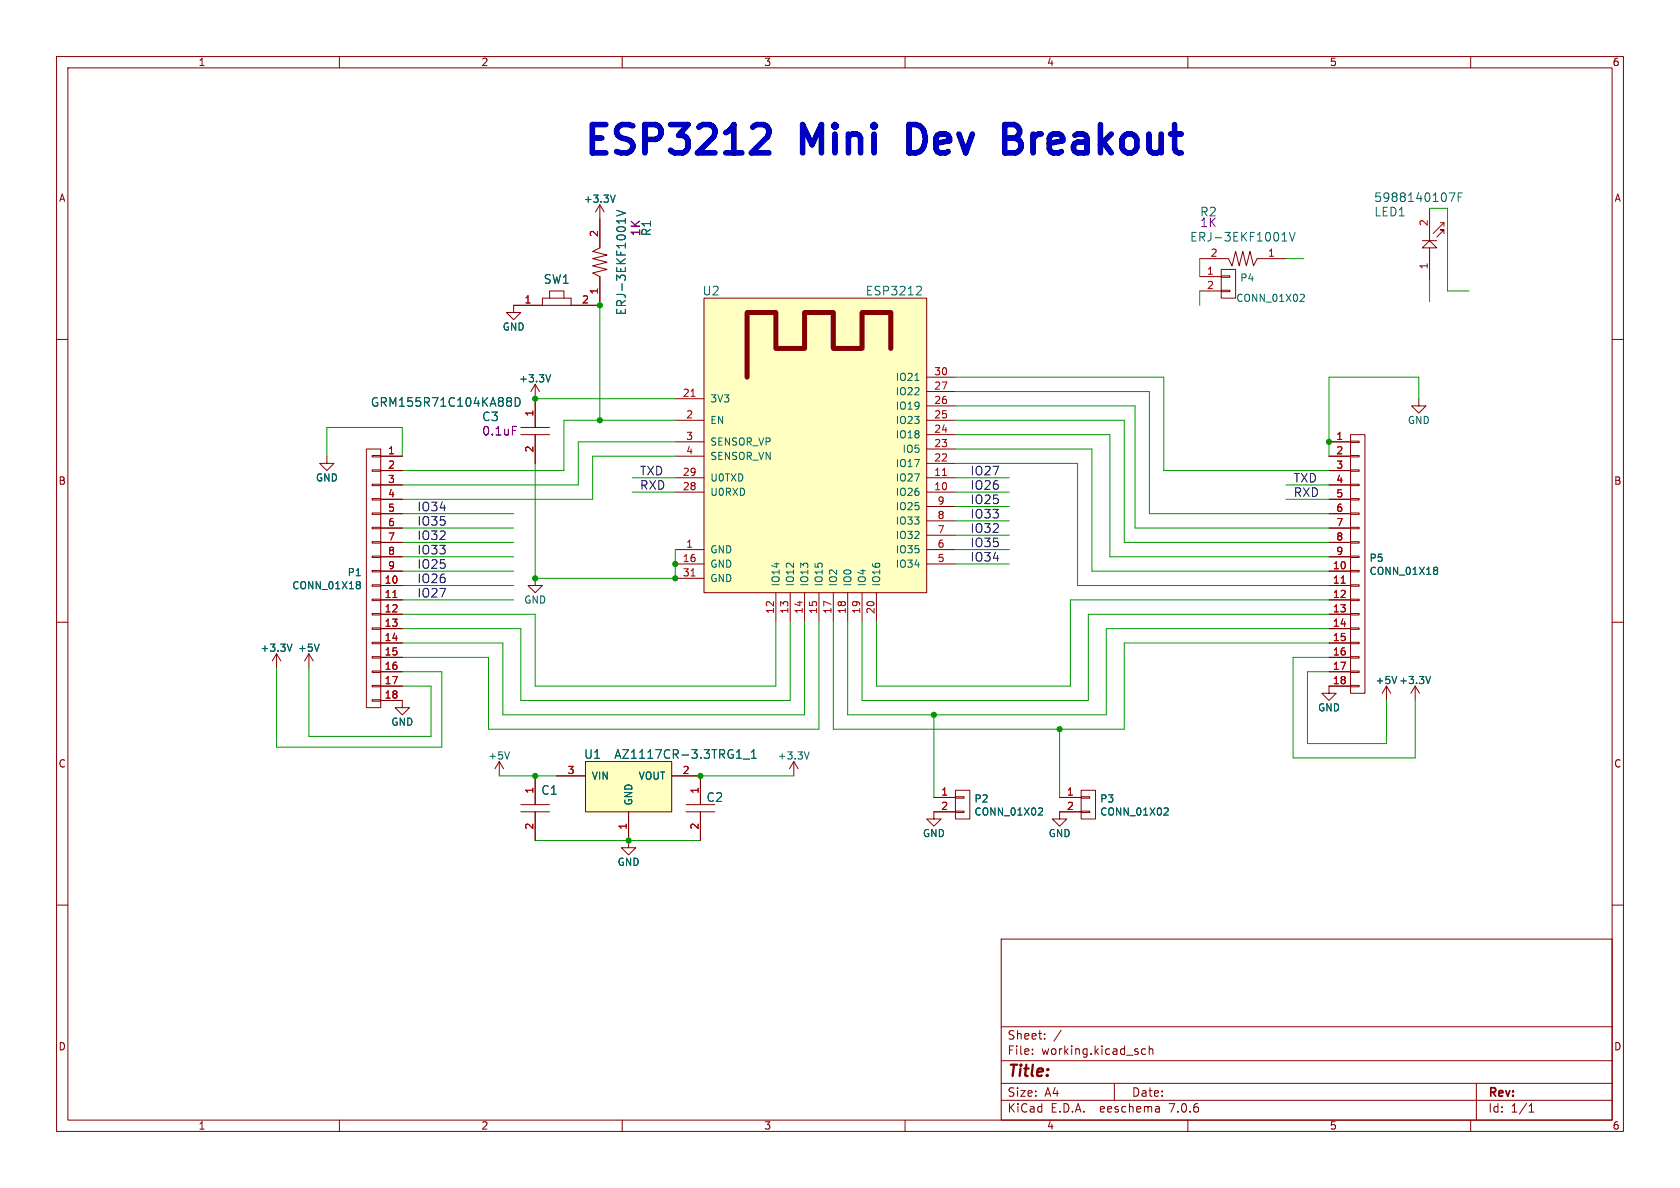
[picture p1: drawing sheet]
<svg xmlns="http://www.w3.org/2000/svg" width="297mm" height="210mm" viewBox="0 0 297 210" stroke-linecap="round" stroke-linejoin="round" font-family="sans-serif">
<g fill="none" stroke="#840000" stroke-width=".18">
<path d="M10 10h277v190h-277zM12 12h273v186h-273zM60 10v2M110 10v2M160 10v2M210 10v2M260 10v2M106 36.2v7.6l-1.2 .7 2.5 .6-2.5 .6 2.5 .7-2.5 .6 2.5 .6-2.5 .7 1.2 .6v5.1h-5M106 36.2l-.7 1.3M106 36.2l.8 1.3M252.7 36.8v5.7M254.6 39.4h.7"/>
<path d="M255.3 39.4l-1.9 1.9M255.3 39.4v.6M10 60h2M95.9 52.7h5.1v1.3h-5.1zM95.9 54h-5.1v1.2h1.3l-1.3 1.3-1.3-1.3h1.3M97.2 52.7v-1.3h2.5v1.3M124.5 52.7h39.3v52.1h-39.3zM212.1 45.7h5.1l.6 1.3 .6-2.5 .7 2.5 .6-2.5 .6 2.5 .7-2.5 .6 2.5 .6-1.3h5.1M212.1 48.9h3.8M212.1 51.4h3.8M215.9 51.3h1.5v.3h-1.5zM215.9 48.8h1.5v.2h-1.5z"/>
<path d="M215.9 47.6h2.5v5.1h-2.5zM251.5 42.5h2.5M252.7 42.5l1.3 1.3h-2.5zM252.7 43.8v5.7M255.3 41.3v-.7h-.7h.7l-1.3 1.3M285 60h2M64.8 79.4h2.5v45.7h-2.5zM92.1 75.6h5.1M92.1 76.8h5.1M94.6 67.9v7.7M94.6 76.8v5.1M94.6 67.9l-.7 1.3"/>
<path d="M94.6 67.9l.8 1.3M119.4 78.1h5.1M119.4 74.3h5.1M119.4 70.5h5.1M163.8 76.8h5.1M163.8 74.3h5.1M163.8 79.4h5.1M163.8 71.8h5.1M163.8 69.2h5.1M163.8 66.7h5.1M234.9 78.1h3.9M238.8 78h1.5v.2h-1.5z"/>
<path d="M238.8 76.8h2.5v45.8h-2.5zM250.8 70.5v1.3h1.3l-1.3 1.2-1.2-1.2h1.2M57.8 80.6v1.3h1.3l-1.3 1.3-1.3-1.3h1.3M65.8 98.3h1.5v.3h-1.5zM65.8 95.8h1.5v.2h-1.5zM65.8 93.2h1.5v.3h-1.5zM65.8 90.7h1.5v.2h-1.5zM65.8 88.1h1.5v.3h-1.5zM65.8 85.6h1.5v.3h-1.5zM65.8 83.1h1.5v.2h-1.5zM65.8 80.5h1.5v.3h-1.5zM67.3 80.6h3.8"/>
<path d="M67.3 83.2h3.8M67.3 85.7h3.8M67.3 88.3h3.8M67.3 90.8h3.8M67.3 93.3h3.8M67.3 95.9h3.8M67.3 98.4h3.8M119.4 80.6h5.1M119.4 97.2h5.1M119.4 87h5.1M119.4 84.5h5.1M119.4 99.7h5.1"/>
<path d="M163.8 97.2h5.1M163.8 87h5.1M163.8 84.5h5.1M163.8 99.7h5.1M163.8 81.9h5.1M163.8 94.6h5.1M163.8 92.1h5.1M163.8 89.5h5.1M234.9 80.6h3.9M234.9 83.2h3.9M234.9 85.7h3.9M234.9 88.3h3.9"/>
<path d="M234.9 90.8h3.9M234.9 93.3h3.9M234.9 95.9h3.9M234.9 98.4h3.9M238.8 98.3h1.5v.3h-1.5zM238.8 95.8h1.5v.2h-1.5zM238.8 93.2h1.5v.3h-1.5zM238.8 90.7h1.5v.2h-1.5zM238.8 88.1h1.5v.3h-1.5zM238.8 85.6h1.5v.3h-1.5zM238.8 83.1h1.5v.2h-1.5zM238.8 80.5h1.5v.3h-1.5z"/>
<path d="M10 110h2M48.9 115.6l-.8 1.2M48.9 115.6v2.5M48.9 115.6l.8 1.2M54.6 115.6l-.8 1.2M54.6 115.6v2.5M54.6 115.6l.8 1.2M65.8 118.6h1.5v.3h-1.5zM65.8 116.1h1.5v.2h-1.5zM65.8 113.5h1.5v.3h-1.5zM65.8 111h1.5v.3h-1.5zM65.8 108.5h1.5v.2h-1.5z"/>
<path d="M65.8 105.9h1.5v.3h-1.5zM65.8 103.4h1.5v.2h-1.5zM65.8 100.8h1.5v.3h-1.5zM67.3 101h3.8M67.3 103.5h3.8M67.3 106h3.8M67.3 108.6h3.8M67.3 111.1h3.8M67.3 113.7h3.8M67.3 116.2h3.8M67.3 118.7h3.8M94.6 102.2v1.3h1.3l-1.3 1.3-1.3-1.3h1.3"/>
<path d="M119.4 102.2h5.1M137.2 104.8v5.1M139.7 104.8v5.1M142.2 104.8v5.1M144.8 104.8v5.1M147.3 104.8v5.1M149.9 104.8v5.1M152.4 104.8v5.1M154.9 104.8v5.1M234.9 101h3.9M234.9 103.5h3.9M234.9 106h3.9"/>
<path d="M234.9 108.6h3.9M234.9 111.1h3.9M234.9 113.7h3.9M234.9 116.2h3.9M234.9 118.7h3.9M238.8 118.6h1.5v.3h-1.5zM238.8 116.1h1.5v.2h-1.5zM238.8 113.5h1.5v.3h-1.5zM238.8 111h1.5v.3h-1.5zM238.8 108.5h1.5v.2h-1.5zM238.8 105.9h1.5v.3h-1.5zM238.8 103.4h1.5v.2h-1.5z"/>
<path d="M238.8 100.8h1.5v.3h-1.5zM285 110h2M65.8 123.7h1.5v.3h-1.5zM65.8 121.2h1.5v.2h-1.5zM67.3 123.8h3.8v1.3h1.3l-1.3 1.3-1.3-1.3h1.3M67.3 121.3h3.8M88.3 134.6l-.8 1.3M88.3 134.6v2.6M88.3 134.6l.7 1.3M94.6 137.2v5M98.4 137.2h5.1M103.5 134.6h15.2v8.9h-15.2z"/>
<path d="M118.7 137.2h5.1v5M140.3 134.6l-.7 1.3M140.3 134.6v2.6M140.3 134.6l.8 1.3M168.9 139.7h2.5v5.1h-2.5zM191.1 139.7h2.6v5.1h-2.6zM238.8 121.2h1.5v.2h-1.5zM238.8 121.3h-3.9v1.3h1.3l-1.3 1.2-1.2-1.2h1.2M245.1 121.3l-.8 1.3M245.1 121.3v2.5M245.1 121.3l.8 1.3M250.2 121.3l-.8 1.3"/>
<path d="M250.2 121.3v2.5M250.2 121.3l.8 1.3M10 160h2M92.1 142.2h5.1M92.1 143.5h5.1M94.6 143.5v5.1M111.1 143.5v6.4h1.3l-1.3 1.2-1.2-1.2h1.2M121.3 142.2h5.1M121.3 143.5h5.1M123.8 143.5v5.1M165.1 141h3.8M168.9 143.4h1.5v.2h-1.5z"/>
<path d="M168.9 140.8h1.5v.3h-1.5zM168.9 143.5h-3.8v1.3h1.3l-1.3 1.3-1.3-1.3h1.3M187.3 141h3.8M191.1 143.4h1.6v.2h-1.6zM191.1 140.8h1.6v.3h-1.6zM191.1 143.5h-3.8v1.3h1.3l-1.3 1.3-1.2-1.3h1.2M285 160h2M177 166h108v32h-108zM60 198v2M110 198v2M160 198v2M177 194.5h108"/>
<path d="M177 191.5h108M177 187.5h108M177 181.5h108M182.5 186.3v.1M182.5 185.5v.1M184.7 183.6v.1M184.7 182.8v.1M187.6 182.1l-1.3 2M197 191.5v3M202.5 185.5l-.4-.1-.3 .3v.4l.2 .2h.5M203.2 185.5l.2-.1 .3 .1 .1 .9M203.2 184.9v1.5"/>
<path d="M204.9 195.7l.1 .9M205 196.5l-.2 .1M205 196h-.2M210 198v2M260 198v2M261 191.5v6.5M270.3 196.6h.9M270.3 195.5l.4-.4v1.5"/>
</g>
<g fill="none" stroke="#006464" stroke-width=".18">
<path d="M108.8 34.5l-.5 1.3M109 37.2l1.6 .5-1.6 .5M110.6 38.6v.9M256.2 34.1h1l-.6 1.5M257.8 34.8h.5M258.5 34.1h-.7v1.5M162.3 50.6l.5 .1 .1 .3-.9 1.1h.9M226.6 42.6h.9M227.9 41.1l.5 1.5 .6-1.5M230 52l.5 .1 .1 .3-.8 .9h.8M90.3 70.4l.1 .2-.1 .3M90.3 71l.1 .2-.1 .5"/>
<path d="M91.1 70.3a.77 .77 0 0 1 .9 .8 .77 .77 0 0 1-.9 .7zM97.3 66.2l-.4 1.3M161.7 67.3h.8M51.6 113.9l-.4 1.2M56.4 113.9l-.4 1.2M63.2 102.8h.3l.2 .3-.2 .3M63.2 103.4h.3M63.5 103.4l.1 .1 .1 .3-.1 .2-.4 .1M252.9 119.6l-.4 1.2M253.7 100.3h.2l.3 .2-.3 .3M253.7 100.8h.2M253.9 100.8l.3 .3v.2l-.3 .2h-.2"/>
<path d="M90.1 132.9l-.4 1.3M130.2 134h.9M131.4 134.2h1.1M132.8 134h.9M132.8 133l.5-.5v1.5M143.1 132.9l-.5 1.3M183.8 142.8l.4 .1 .1 .3-.8 .9h.8M206 142.8l.4 .1 .1 .3-.8 .9h.8"/>
</g>
<g fill="#ffffc2" stroke="#ffffc2" stroke-width=".18">
<path d="M103.5 134.6h15.2v8.9h-15.2z"/>
<path d="M124.5 52.7h39.3v52.1h-39.3z"/>
</g>
<path d="M90.6 75.4h.7" fill="none" stroke="#840084" stroke-width=".18"/>
<path d="M122.2 70.1h.7M166.6 84h.7M69.5 105.6h.7M122.2 101.8h.7M237.1 103.1h.7" fill="none" stroke="#a90000" stroke-width=".18"/>
<path d="M157.5 61.6v-6.4h-5.1v6.4h-5.1v-6.4h-5.1v6.4h-5v-6.4h-5.1v11.5" fill="none" stroke="#840000" stroke-width=".89"/>
<path d="M133.8 22h1.2a1.36 1.36 0 0 1 .7 2.2l-2.9 2.8h3.1M161.9 22h-1.2v5h1.2M177.6 22h1.7l.7 .5M177.6 24.4h1.7M179.3 24.4l.7 .2M180 26.8l-.5 .2h-1.9M180 23.9l-.7 .5" fill="none" stroke="#0000c2" stroke-width="1"/>
<g fill="none" stroke="#009600" stroke-width=".18">
<path d="M252.7 36.8h3.2v14.6h3.8M106 54v20.3M212.1 45.7v3.2M212.1 51.4v2.6M227.3 45.7h3.2M252.7 49.5v3.8M94.6 70.5h24.8M119.4 74.3h-19.7v8.9h-28.6M119.4 78.1h-17.2v7.6h-31.1M168.9 79.4h24.1v21.6h41.9M168.9 71.8h31.8v21.5h34.2M168.9 76.8h27.3v21.6h38.7"/>
<path d="M168.9 74.3h29.9v21.6h36.1M168.9 69.2h34.3v21.6h31.7M168.9 66.7h36.8v16.5h29.2M250.8 70.5v-3.8h-15.9v13.9M57.8 80.6v-5h13.3v5M71.1 98.4h19.7M71.1 90.8h19.7M71.1 95.9h19.7M71.1 93.3h19.7M94.6 81.9v20.3h24.8v-5M111.8 87h7.6M111.8 84.5h7.6"/>
<path d="M119.4 80.6h-14.6v7.7h-33.7M168.9 81.9h21.6v21.6h44.4M168.9 94.6h9.5M168.9 89.5h9.5M168.9 97.2h9.5M168.9 92.1h9.5M168.9 99.7h9.5M168.9 87h9.5M168.9 84.5h9.5M227.3 85.7h7.6M227.3 88.3h7.6M48.9 118.1v14h29.2v-13.4h-7"/>
<path d="M54.6 118.1v12.1h21.6v-8.9h-5.1M71.1 108.6h23.5v12.7h42.6v-11.4M71.1 101h19.7M71.1 103.5h19.7M71.1 106h19.7M139.7 109.9v13.9h-47.6v-12.7h-21M142.2 109.9v16.5h-53.3v-12.7h-17.8M144.8 109.9v19h-58.4v-12.7h-15.3M147.3 109.9v19h51.5v-15.2h36.1M149.9 109.9v16.5h45.7v-15.3h39.3M234.9 108.6h-42.5v15.2h-40v-13.9M234.9 106h-45.7v15.3h-34.3v-11.4"/>
<path d="M234.9 118.7h-3.8v12.7h14v-7.6M234.9 116.2h-6.3v17.8h21.6v-10.2M88.3 137.2h10.1M123.8 137.2h16.5M165.1 126.4v14.6M187.3 128.9v12.1M94.6 148.6h29.2"/>
</g>
<g fill="#009600" stroke="#009600" stroke-width=".18">
<circle cx="94.6" cy="137.2" r=".46"/>
<circle cx="111.1" cy="148.6" r=".46"/>
<circle cx="123.8" cy="137.2" r=".46"/>
<circle cx="106" cy="54" r=".46"/>
<circle cx="106" cy="74.3" r=".46"/>
<circle cx="94.6" cy="70.5" r=".46"/>
<circle cx="94.6" cy="102.2" r=".46"/>
<circle cx="119.4" cy="99.7" r=".46"/>
<circle cx="119.4" cy="102.2" r=".46"/>
<circle cx="187.3" cy="128.9" r=".46"/>
<circle cx="165.1" cy="126.4" r=".46"/>
<circle cx="234.9" cy="78.1" r=".46"/>
</g>
<g font-size="7" fill="#0000c2">
<text x="102.9" y="27.7">ESP3212</text>
<text x="142" y="27.7">Mini</text>
<text x="162.9" y="27.7">Dev</text>
<text x="181.8" y="27.7">Breakout</text>
</g>
<text font-size="2.8" fill="#840000" x="178" y="190.9">Title:</text>
<g font-size="2.1" fill="#006464">
<text x="242.8" y="35.9">5988140107F</text>
<text x="212.1" y="38.5">R2</text>
<text x="242.9" y="38.5">LED1</text>
<text x="210.3" y="42.9">ERJ-3EKF1001V</text>
<text x="96" y="50.4">SW1</text>
<text x="124.1" y="52.4">U2</text>
<text x="153" y="52.4">ESP3212</text>
<text x="110.8" y="55.8" transform="rotate(-90 110.8 55.8)">ERJ-3EKF1001V</text>
<text x="65.5" y="72.1">GRM155R71C104KA88D</text>
<text x="103.2" y="134.3">U1</text>
<text x="108.5" y="134.3">AZ1117CR-3.3TRG1_1</text>
<text x="95.6" y="140.7">C1</text>
<text x="124.8" y="142">C2</text>
</g>
<g font-size="2.1" fill="#840084">
<text x="113.4" y="41.9" transform="rotate(-90 113.4 41.9)">1K</text>
<text x="115.3" y="41.9" transform="rotate(-90 115.3 41.9)">R1</text>
<text x="212.1" y="40.4">1K</text>
<text x="85.1" y="74.7">C3</text>
<text x="85.1" y="77.2">0.1uF</text>
</g>
<g font-size="2.1" fill="#0f0f0f">
<text x="113" y="86.7">RXD</text>
<text x="113" y="84.1">TXD</text>
<text x="171.4" y="84.1">IO27</text>
<text x="171.4" y="89.2">IO25</text>
<text x="171.4" y="86.7">IO26</text>
<text x="228.6" y="88">RXD</text>
<text x="228.6" y="85.4">TXD</text>
<text x="73.7" y="93">IO35</text>
<text x="73.7" y="95.6">IO32</text>
<text x="73.7" y="90.5">IO34</text>
<text x="171.4" y="94.3">IO32</text>
<text x="171.4" y="91.8">IO33</text>
<text x="73.7" y="100.7">IO25</text>
<text x="73.7" y="98.1">IO33</text>
<text x="171.4" y="99.4">IO34</text>
<text x="171.4" y="96.8">IO35</text>
<text x="73.7" y="105.7">IO27</text>
<text x="73.7" y="103.2">IO26</text>
</g>
<g font-size="2.1" fill="#840000">
<text x="178" y="184">Sheet:</text>
<text x="178" y="186.7">File:</text>
<text x="184.1" y="186.7">working.kicad_sch</text>
<text x="178" y="196.9">KiCad</text>
<text x="178" y="194.1">Size:</text>
<text x="184.7" y="194.1">A4</text>
<text x="185.7" y="196.9">E.D.A.</text>
<text x="194.6" y="196.9">eeschema</text>
<text x="200" y="194.1">Date:</text>
<text x="207" y="196.9">7.0.6</text>
<text x="263" y="194.3">Rev:</text>
<text x="263" y="196.9">Id:</text>
<text x="267.1" y="196.9">1/1</text>
</g>
<g font-size="1.8" fill="#840000">
<text x="35" y="11.9">1</text>
<text x="85" y="11.9">2</text>
<text x="135" y="11.9">3</text>
<text x="185" y="11.9">4</text>
<text x="235" y="11.9">5</text>
<text x="285" y="11.9">6</text>
<text x="10.3" y="35.9">A</text>
<text x="285.3" y="35.9">A</text>
<text x="10.3" y="85.9">B</text>
<text x="285.3" y="85.9">B</text>
<text x="10.3" y="135.9">C</text>
<text x="285.3" y="135.9">C</text>
<text x="10.3" y="185.9">D</text>
<text x="285.3" y="185.9">D</text>
<text x="35" y="199.9">1</text>
<text x="85" y="199.9">2</text>
<text x="135" y="199.9">3</text>
<text x="185" y="199.9">4</text>
<text x="235" y="199.9">5</text>
<text x="285" y="199.9">6</text>
</g>
<g font-size="1.8" fill="#006464">
<text x="103.1" y="36">+3.3V</text>
<text x="218.4" y="53.6">CONN_01X02</text>
<text x="219.2" y="50">P4</text>
<text x="88.8" y="58.6">GND</text>
<text x="91.7" y="67.8">+3.3V</text>
<text x="125.5" y="71.3">3V3</text>
<text x="158.3" y="70.1">IO22</text>
<text x="158.3" y="67.5">IO21</text>
<text x="125.5" y="75.2">EN</text>
<text x="158.3" y="77.7">IO18</text>
<text x="158.3" y="75.2">IO23</text>
<text x="158.3" y="72.6">IO19</text>
<text x="248.8" y="75.2">GND</text>
<text x="125.5" y="79">SENSOR_VP</text>
<text x="125.5" y="81.5">SENSOR_VN</text>
<text x="158.3" y="82.8">IO17</text>
<text x="159.5" y="80.2">IO5</text>
<text x="55.7" y="85.3">GND</text>
<text x="125.5" y="87.9">U0RXD</text>
<text x="125.5" y="85.3">U0TXD</text>
<text x="158.3" y="87.9">IO26</text>
<text x="158.3" y="85.3">IO27</text>
<text x="158.3" y="95.5">IO32</text>
<text x="158.3" y="92.9">IO33</text>
<text x="158.3" y="90.4">IO25</text>
<text x="125.5" y="98">GND</text>
<text x="125.5" y="100.6">GND</text>
<text x="158.3" y="100.6">IO34</text>
<text x="158.3" y="98">IO35</text>
<text x="242" y="99.5">P5</text>
<text x="242" y="101.8">CONN_01X18</text>
<text x="51.6" y="104.4">CONN_01X18</text>
<text x="61.4" y="102.1">P1</text>
<text x="92.6" y="106.9">GND</text>
<text x="125.5" y="103.1">GND</text>
<text x="138" y="103.8" transform="rotate(-90 138 103.8)">IO14</text>
<text x="140.6" y="103.8" transform="rotate(-90 140.6 103.8)">IO12</text>
<text x="143.1" y="103.8" transform="rotate(-90 143.1 103.8)">IO13</text>
<text x="145.6" y="103.8" transform="rotate(-90 145.6 103.8)">IO15</text>
<text x="148.2" y="103.8" transform="rotate(-90 148.2 103.8)">IO2</text>
<text x="150.7" y="103.8" transform="rotate(-90 150.7 103.8)">IO0</text>
<text x="153.3" y="103.8" transform="rotate(-90 153.3 103.8)">IO4</text>
<text x="155.8" y="103.8" transform="rotate(-90 155.8 103.8)">IO16</text>
<text x="46" y="115.4">+3.3V</text>
<text x="52.6" y="115.4">+5V</text>
<text x="232.9" y="126">GND</text>
<text x="243.1" y="121.1">+5V +3.3V</text>
<text x="69.1" y="128.5">GND</text>
<text x="86.2" y="134.5">+5V</text>
<text x="137.4" y="134.5">+3.3V</text>
<text x="104.5" y="138">VIN</text>
<text x="112" y="142.5" transform="rotate(-90 112 142.5)">GND</text>
<text x="112.8" y="138">VOUT</text>
<text x="172.2" y="142.1">P2</text>
<text x="194.4" y="142.1">P3</text>
<text x="163.1" y="148.2">GND</text>
<text x="172.2" y="144.4">CONN_01X02</text>
<text x="185.3" y="148.2">GND</text>
<text x="194.4" y="144.4">CONN_01X02</text>
<text x="109.1" y="153.3">GND</text>
</g>
<g font-size="1.8" fill="#a90000">
<text x="105.8" y="42" transform="rotate(-90 105.8 42)">2</text>
<text x="252.5" y="40.1" transform="rotate(-90 252.5 40.1)">2</text>
<text x="213.9" y="45.5">2</text>
<text x="224.1" y="45.5">1</text>
<text x="252.5" y="47.7" transform="rotate(-90 252.5 47.7)">1</text>
<text x="92.6" y="53.7">1</text>
<text x="102.8" y="53.7">2</text>
<text x="105.8" y="52.1" transform="rotate(-90 105.8 52.1)">1</text>
<text x="213.3" y="48.6">1</text>
<text x="213.3" y="51.2">2</text>
<text x="120.6" y="70.2">21</text>
<text x="165.1" y="71.5">26</text>
<text x="165.1" y="69">27</text>
<text x="165.1" y="66.4">30</text>
<text x="94.4" y="73.7" transform="rotate(-90 94.4 73.7)">1</text>
<text x="121.2" y="74">2</text>
<text x="121.2" y="77.9">3</text>
<text x="165.1" y="76.6">24</text>
<text x="165.1" y="74">25</text>
<text x="236.1" y="77.9">1</text>
<text x="68.5" y="80.4">1</text>
<text x="68.5" y="82.9">2</text>
<text x="94.4" y="80.1" transform="rotate(-90 94.4 80.1)">2</text>
<text x="121.2" y="80.4">4</text>
<text x="165.1" y="81.7">22</text>
<text x="165.1" y="79.1">23</text>
<text x="236.1" y="80.4">2</text>
<text x="236.1" y="82.9">3</text>
<text x="68.5" y="85.5">3</text>
<text x="68.5" y="88">4</text>
<text x="120.6" y="86.7">28</text>
<text x="120.6" y="84.2">29</text>
<text x="165.1" y="86.7">10</text>
<text x="165.1" y="84.2">11</text>
<text x="165.7" y="89.3">9</text>
<text x="236.1" y="85.5">4</text>
<text x="236.1" y="88">5</text>
<text x="68.5" y="90.6">5</text>
<text x="68.5" y="93.1">6</text>
<text x="68.5" y="95.6">7</text>
<text x="165.7" y="94.4">7</text>
<text x="165.7" y="91.8">8</text>
<text x="236.1" y="90.6">6</text>
<text x="236.1" y="93.1">7</text>
<text x="236.1" y="95.6">8</text>
<text x="68.5" y="98.2">8</text>
<text x="68.5" y="100.7">9</text>
<text x="120.6" y="99.4">16</text>
<text x="120.6" y="102">31</text>
<text x="121.2" y="96.9">1</text>
<text x="165.7" y="99.4">5</text>
<text x="165.7" y="96.9">6</text>
<text x="235.5" y="100.7">10</text>
<text x="236.1" y="98.2">9</text>
<text x="67.9" y="103.3">10</text>
<text x="67.9" y="105.8">11</text>
<text x="235.5" y="103.3">11</text>
<text x="235.5" y="105.8">12</text>
<text x="67.9" y="108.3">12</text>
<text x="67.9" y="110.9">13</text>
<text x="67.9" y="113.4">14</text>
<text x="136.9" y="108.6" transform="rotate(-90 136.9 108.6)">12</text>
<text x="139.4" y="108.6" transform="rotate(-90 139.4 108.6)">13</text>
<text x="142" y="108.6" transform="rotate(-90 142 108.6)">14</text>
<text x="144.5" y="108.6" transform="rotate(-90 144.5 108.6)">15</text>
<text x="147.1" y="108.6" transform="rotate(-90 147.1 108.6)">17</text>
<text x="149.6" y="108.6" transform="rotate(-90 149.6 108.6)">18</text>
<text x="152.1" y="108.6" transform="rotate(-90 152.1 108.6)">19</text>
<text x="154.7" y="108.6" transform="rotate(-90 154.7 108.6)">20</text>
<text x="235.5" y="108.3">13</text>
<text x="235.5" y="110.9">14</text>
<text x="235.5" y="113.4">15</text>
<text x="67.9" y="116">15</text>
<text x="67.9" y="118.5">16</text>
<text x="235.5" y="116">16</text>
<text x="235.5" y="118.5">17</text>
<text x="67.9" y="121">17</text>
<text x="67.9" y="123.6">18</text>
<text x="235.5" y="121">18</text>
<text x="100.3" y="136.9">3</text>
<text x="120.6" y="136.9">2</text>
<text x="94.4" y="140.4" transform="rotate(-90 94.4 140.4)">1</text>
<text x="123.6" y="140.4" transform="rotate(-90 123.6 140.4)">1</text>
<text x="166.3" y="140.7">1</text>
<text x="166.3" y="143.3">2</text>
<text x="188.5" y="140.7">1</text>
<text x="188.5" y="143.3">2</text>
<text x="94.4" y="146.8" transform="rotate(-90 94.4 146.8)">2</text>
<text x="110.9" y="146.8" transform="rotate(-90 110.9 146.8)">1</text>
<text x="123.6" y="146.8" transform="rotate(-90 123.6 146.8)">2</text>
</g>
</svg>
